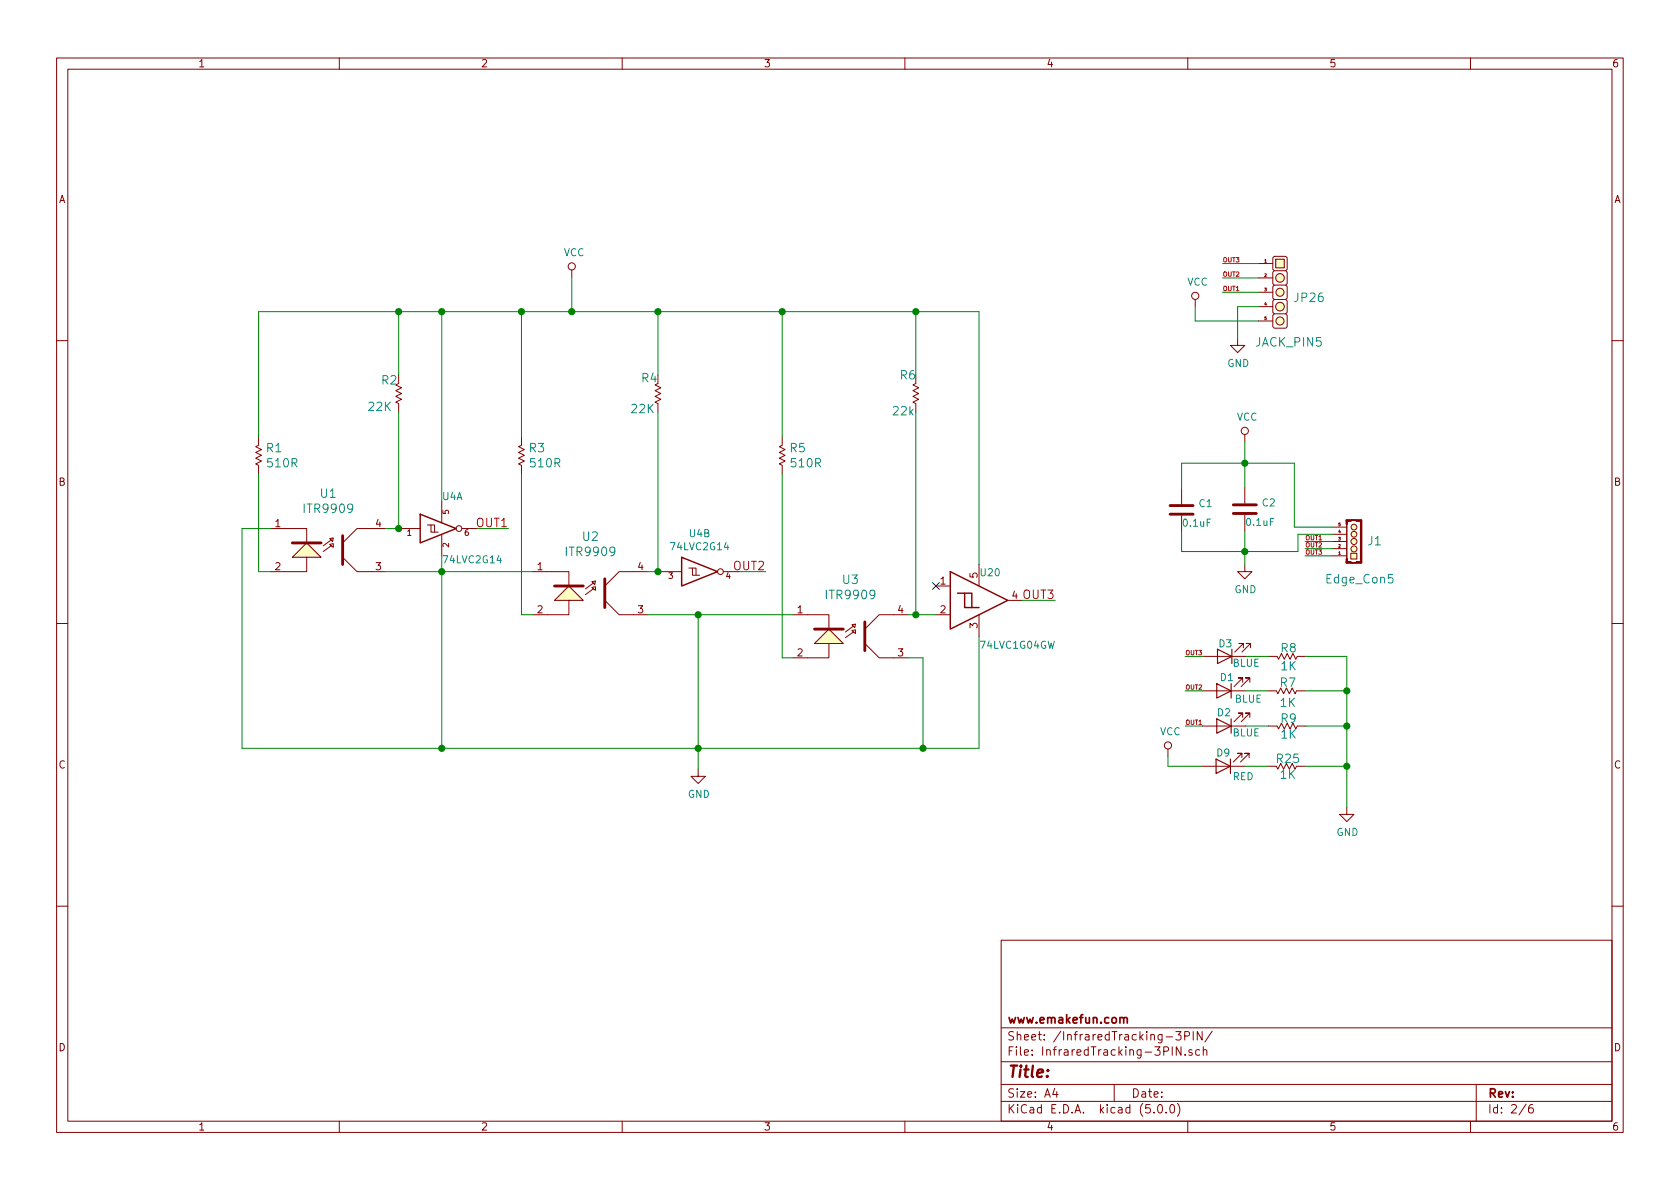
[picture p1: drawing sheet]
<svg xmlns="http://www.w3.org/2000/svg" width="297mm" height="210mm" viewBox="0 0 297 210" stroke-linecap="round" stroke-linejoin="round" font-family="sans-serif">
<g fill="none" stroke="#840000" stroke-width=".18">
<path d="M10 10.3h277v189.9h-277zM12 12.2h273v186.1h-273zM60 10.3v1.9M110 10.3v1.9M160 10.3v1.9M210 10.3v1.9M260 10.3v1.9M101.1 47.7v1.3M211.3 53v1.2M218.8 59.8v1.3h1.3l-1.3 1.3-1.2-1.3h1.2M222.5 46.6h2.5M222.5 49.1h2.5"/>
<path d="M222.5 51.7h2.5M222.5 54.2h2.5M222.5 56.8h2.5M225 45.6l.3-.3h2l.3 .3v2l-.3 .3h-2l-.3-.3zM225.3 55.5l-.3 .2v2.1l.3 .2h2l.3-.2v-2.1l-.3-.2M225.3 53l-.3 .2v2l.3 .3h2l.3-.3v-2l-.3-.2M225.3 50.4l-.3 .3v2l.3 .3h2l.3-.3v-2l-.3-.3M225.3 47.9l-.3 .2v2.1l.3 .2h2l.3-.2v-2.1l-.3-.2M225.6 45.8h1.5v1.6h-1.5zM10 60.2h2M45.7 77.2v1.5l-.5 .3 1 .5-1 .5 1 .5-1 .5 1 .5-1 .5 .5 .3v1.5M70.5 67.8l-.5 .3 1 .5-1 .5 1 .5-1 .5 1 .5-1 .5 .5 .3v1.5"/>
<path d="M92.2 77.2v1.5l-.5 .3 1 .5-1 .5 1 .5-1 .5 1 .5-1 .5 .5 .3v1.5M116.3 67.8l-.5 .3 1 .5-1 .5 1 .5-1 .5 1 .5-1 .5 .5 .3v1.5M138.3 77.2v1.5l-.5 .3 1 .5-1 .5 1 .5-1 .5 1 .5-1 .5 .5 .3v1.5M161.9 67.8l-.5 .3 1 .5-1 .5 1 .5-1 .5 1 .5-1 .5 .5 .3M220.1 76.8v1.3M285 60.2h2M47.9 93.5h6.3v2.5M51.7 98.5l2.5-2.5 2.6 2.5zM54.2 98.5v2.6h-6.3M58.3 96.3l.6-.2v.7zM58.3 95.2l.6-.1-.1 .7zM58.5 96.5l-1.4 1"/>
<path d="M58.5 95.5l-1.4 1M60.6 98.5l2.5 2.6h5.1M68.2 93.5h-5.1l-2.5 2.5M70.5 93.5h3.8M75.6 92.8h.6v1.3h1.3M76.2 92.8h.6v1.3M78.1 88.6v3.9M78.1 94.5v3.8M81.7 93.5h2.8M173.1 99.8v3.8M208.9 86.4v2.7M208.9 91.2v2.8"/>
<path d="M220.1 99.8v1.3h1.3l-1.3 1.3-1.3-1.3h1.3M220.1 86.2v2.8M220.1 91.1v2.7M235.6 98.3h2.5M235.6 97h2.5M235.6 95.8h2.5M235.6 94.5h2.5M235.6 93.2h2.5M238.1 91.9h2.6v7.7h-2.6zM238.1 92.7v6.1M238.8 97.8h1.1v1.1h-1.1zM10 110.3h2"/>
<path d="M94.2 101.1h6.4v2.5M98 106.2l2.6-2.6 2.5 2.6zM100.6 106.2v2.5h-6.4M104.6 103.9l.7-.1v.6zM104.6 102.9l.7-.2-.1 .7zM104.9 104.1l-1.4 1.1M104.9 103.1l-1.4 1M106.9 106.2l2.6 2.5h5.1M114.6 101.1h-5.1l-2.6 2.5M116.7 101.1h3.8M121.8 100.5h.6v1.2h1.3M122.4 100.5h.7v1.2"/>
<path d="M127.9 101.1h2.8M140.2 108.7h6.4v2.5M144 113.8l2.6-2.6 2.5 2.6zM146.6 113.8v2.5h-6.4M150.6 111.5l.7-.1v.6zM150.6 110.5l.7-.1-.2 .6zM150.9 111.8l-1.4 1M150.9 110.7l-1.4 1.1M152.9 113.8l2.5 2.5h5.1M160.5 108.7h-5.1l-2.5 2.5M165.5 108.7h2.5M165.5 103.6h2.5"/>
<path d="M173.1 108.7v3.8M178.2 106.2h2.5M212.7 116.1h5.1M219.8 114.5v-.7h-.7h.7l-1.5 1.5M221.1 114.5v-.7h-.8h.8l-1.5 1.5M224.3 116.1h1.5l.3 .5 .5-1 .5 1 .5-1 .5 1 .5-1 .5 1 .3-.5h1.5M285 110.3h2M123.4 136v1.3h1.3l-1.3 1.3-1.2-1.3h1.2M206.5 132.5v1.2M212.5 135.5h7.6M212.6 122.2h7.6M212.6 128.4h5.1"/>
<path d="M219.6 134v-.8h-.8h.8l-1.5 1.5M219.7 120.6v-.7h-.8h.8l-1.5 1.5M219.7 126.9v-.8h-.8h.8l-1.5 1.5M220.9 134v-.8h-.8h.8l-1.6 1.5M221 120.6v-.7h-.8h.8l-1.5 1.5M221 126.9v-.8h-.8h.8l-1.5 1.5M224.2 122.2h1.5M224.2 135.5h1.5M224.3 128.4h1.5l.3 .5 .5-1 .5 1 .5-1 .5 1 .5-1 .5 1 .3-.5h1.5M225.7 122.2l.2 .5 .5-1 .5 1 .6-1 .5 1 .5-1 .5 1 .2-.5M225.7 135.5l.2 .5 .5-1 .5 1 .6-1 .5 1 .5-1 .5 1 .2-.5M229.3 122.2h1.5"/>
<path d="M229.3 135.5h1.5M238.1 142.7v1.3h1.3l-1.3 1.3-1.2-1.3h1.2M10 160.2h2M177 166.3h108v32h-108zM285 160.2h2M60 198.3v1.9M110 198.3v1.9M160 198.3v1.9M177 194.8h108M177 191.8h108M177 187.8h108M177 181.8h108"/>
<path d="M186.5 192.5l-.4 1h1M186.8 193v1M197 191.8v3M204 196.7v.1M204.8 195.5l.4-.2a.94 .94 0 0 1 0 1.5 .79 .79 0 0 1-.4-1.3zM206.2 196.7v.1M206.2 183.4h1.1M207 195.4l.3-.1a.94 .94 0 0 1 0 1.5 .82 .82 0 0 1-.3-1.4zM207.9 182.4h.9l-.5 .6 .5 .1v.7l-.3 .1-.6-.1M208.2 195.1a1.71 1.71 0 0 1 0 2.3M208.8 185.1v1.5l-.8-1.5v1.5M209.5 183.2l.7-.1 .1-.2v-.3l-.3-.2h-.5v1.5"/>
<path d="M209.5 186.5v.1M210 198.3v1.9M210.7 185.7l-.3-.1-.2 .2 .1 .2 .4 .2v.3h-.5M211 182.4v1.5M212.1 185.7l-.4-.1-.3 .3 .1 .6 .2 .1 .4-.1M212.5 182.4v1.5l-.8-1.5v1.5M212.8 185.7l.2-.1 .3 .1 .1 .9M212.8 185.1v1.5M214.3 182.3l-1.3 2M260 198.3v1.9M261 191.8v6.5M269.8 195.2l-1.2 2"/>
<path d="M271 195.3a.62 .62 0 0 0-.7 .7v.7l.3 .1 .4-.1 .1-.5-.1-.2-.4-.1-.3 .3"/>
<circle cx="101.1" cy="47.1" r=".63"/>
<circle cx="211.3" cy="52.3" r=".63"/>
<circle cx="226.3" cy="49.1" r=".76"/>
<circle cx="226.3" cy="54.2" r=".76"/>
<circle cx="226.3" cy="51.7" r=".71"/>
<circle cx="226.3" cy="56.8" r=".71"/>
<circle cx="220.1" cy="76.2" r=".63"/>
<circle cx="81.2" cy="93.5" r=".51"/>
<circle cx="239.4" cy="95.8" r=".53"/>
<circle cx="239.4" cy="97.1" r=".53"/>
<circle cx="239.4" cy="94.5" r=".51"/>
<circle cx="239.4" cy="93.2" r=".51"/>
<circle cx="127.4" cy="101.1" r=".51"/>
<circle cx="206.5" cy="131.8" r=".63"/>
</g>
<path d="M198 180.1l.1-.1a.37 .37 0 0 1 .6 .1v.8M198.7 180.1v-.1a.37 .37 0 0 1 .6 .1v.8" fill="none" stroke="#840000" stroke-width=".3"/>
<g fill="#ffffc2" stroke="#ffffc2" stroke-width=".18">
<path d="M51.7 98.5l2.5-2.5 2.6 2.5z"/>
<path d="M58.3 96.3l.6-.2v.7z"/>
<path d="M58.3 95.2l.6-.1-.1 .7z"/>
<path d="M98 106.2l2.6-2.6 2.5 2.6z"/>
<path d="M104.6 103.9l.7-.1v.6z"/>
<path d="M104.6 102.9l.7-.2-.1 .7z"/>
<path d="M144 113.8l2.6-2.6 2.5 2.6z"/>
<path d="M150.6 111.5l.7-.1v.6z"/>
<path d="M150.6 110.5l.7-.1-.2 .6z"/>
<path d="M238.8 97.8h1.1v1.1h-1.1z"/>
<path d="M225.6 45.8h1.5v1.6h-1.5z"/>
<circle cx="239.4" cy="93.2" r=".51"/>
<circle cx="239.4" cy="94.5" r=".51"/>
<circle cx="239.4" cy="95.8" r=".53"/>
<circle cx="239.4" cy="97.1" r=".53"/>
<circle cx="226.3" cy="56.8" r=".71"/>
<circle cx="226.3" cy="54.2" r=".76"/>
<circle cx="226.3" cy="51.7" r=".71"/>
<circle cx="226.3" cy="49.1" r=".76"/>
</g>
<path d="M51.7 96h5.1M60.6 94.7v5.1M206.9 90.9h4M206.9 89.4h4M218.1 90.8h4M218.1 89.3h4M98 103.6h5.1M106.9 102.4v5M144 111.2h5.1M152.9 110v5.1" fill="none" stroke="#840000" stroke-width=".51"/>
<g fill="none" stroke="#008400" stroke-width=".18">
<path d="M70.5 55.1v11.2M78.1 55.1v33.5M92.2 55.1v22.1M101.1 49v6.1M116.3 55.1v11.2M138.3 55.1v22.1M161.9 55.1v11.2M211.3 54.2v2.6h11.2M216.2 46.6h6.3M216.2 51.7h6.3M216.2 49.1h6.3M222.5 54.2h-3.7v5.6"/>
<path d="M45.7 77.2v-22.1h127.4v44.7M70.5 72.9v20.6h-2.3M116.3 72.9v28.2M161.9 72.9v35.8M220.1 78.1v8.1M45.7 83.8v17.3h2.2M47.9 93.5h-5.1v38.8h130.3v-19.8M78.1 98.3v34M84.5 93.5h5.4M92.2 83.8v24.9h2M138.3 83.8v32.5h1.9M208.9 86.4v-4.5h20v11.3h6.7"/>
<path d="M208.9 94v3.5h20.6v-3h6.1M220.1 93.8v6M230.8 95.8h4.8M230.8 97h4.8M230.8 98.3h4.8M68.2 101.1h26M114.6 101.1h2.1M114.6 108.7h25.6M123.4 108.7v27.3M130.7 101.1h4.7M160.5 116.3h2.7v16M160.5 108.7h5"/>
<path d="M180.7 106.2h5.9M209.5 116.1h3.2M220.3 116.1h4M230.9 116.1h7.2v26.6M206.5 133.7v1.8h6M209.5 128.4h3.1M209.5 122.2h3.1M220.1 135.5h4.1M220.2 128.4h4.1M220.2 122.2h4M230.8 122.2h7.3M230.8 135.5h7.3"/>
<path d="M230.9 128.4h7.2"/>
</g>
<g fill="#008400" stroke="#008400" stroke-width=".25">
<circle cx="92.2" cy="55.1" r=".51"/>
<circle cx="101.1" cy="55.1" r=".51"/>
<circle cx="138.3" cy="55.1" r=".51"/>
<circle cx="238.1" cy="128.4" r=".51"/>
<circle cx="238.1" cy="122.2" r=".51"/>
<circle cx="238.1" cy="135.5" r=".51"/>
<circle cx="220.1" cy="81.9" r=".51"/>
<circle cx="220.1" cy="97.5" r=".51"/>
<circle cx="70.5" cy="93.5" r=".51"/>
<circle cx="70.5" cy="55.1" r=".51"/>
<circle cx="78.1" cy="55.1" r=".51"/>
<circle cx="123.4" cy="132.3" r=".51"/>
<circle cx="116.3" cy="55.1" r=".51"/>
<circle cx="161.9" cy="108.7" r=".51"/>
<circle cx="163.2" cy="132.3" r=".51"/>
<circle cx="161.9" cy="55.1" r=".51"/>
<circle cx="78.1" cy="101.1" r=".51"/>
<circle cx="123.4" cy="108.7" r=".51"/>
<circle cx="116.3" cy="101.1" r=".51"/>
<circle cx="78.1" cy="132.3" r=".51"/>
</g>
<g fill="#840000" stroke="#840000" stroke-width=".18">
<path d="M240.5 91.9h.3v7.7h-.3z"/>
<path d="M239.8 91.9h.9v.3h-.9z"/>
<path d="M238.9 91.9l.9 .1z"/>
<path d="M238.8 99.5l1 .1z"/>
<path d="M239.8 99.3h.9v.3h-.9z"/>
<path d="M238 91.9h.9v.3h-.9z"/>
<path d="M238 99.3h.9v.3h-.9z"/>
<path d="M238 91.9h.3v.8h-.3z"/>
<path d="M238 98.8h.3v.8h-.3z"/>
</g>
<path d="M215.3 114.8l2.5 1.3-2.5 1.2zM217.8 114.8v2.5M215 134.2l2.6 1.3-2.6 1.3zM215.1 120.9l2.6 1.3-2.6 1.2zM215.1 127.1l2.6 1.3-2.6 1.3zM217.6 134.2v2.6M217.7 120.9v2.5M217.7 127.1v2.6" fill="none" stroke="#840000" stroke-width=".2"/>
<path d="M74.3 90.9l6.3 2.6-6.3 2.5zM120.5 98.5l6.4 2.6-6.4 2.5zM168 101.1l10.2 5.1-10.2 5zM169.3 104.9h2.5v2.5M170.6 104.9v2.5h2.5" fill="none" stroke="#840000" stroke-width=".25"/>
<path d="M164.9 103l1.2 1.2M166.1 103l-1.2 1.2" fill="none" stroke="#000084" stroke-width=".18"/>
<text font-size="2.8" fill="#840000" x="178" y="190.5">Title:</text>
<g font-size="2.1" fill="#008484">
<text x="229" y="53.4">JP26</text>
<text x="222.1" y="61.3">JACK_PIN5</text>
<text x="67.5" y="68">R2</text>
<text x="113.5" y="67.6">R4</text>
<text x="159.2" y="67.1">R6</text>
<text x="65.2" y="72.7">22K</text>
<text x="111.7" y="73.1">22K</text>
<text x="158" y="73.5">22k</text>
<text x="47.1" y="80">R1</text>
<text x="47.4" y="82.6">510R</text>
<text x="93.6" y="80">R3</text>
<text x="93.9" y="82.6">510R</text>
<text x="139.7" y="80">R5</text>
<text x="140" y="82.6">510R</text>
<text x="56.7" y="88">U1</text>
<text x="54" y="90.7">ITR9909</text>
<text x="103" y="95.7">U2</text>
<text x="100.3" y="98.3">ITR9909</text>
<text x="241.9" y="96.4">J1</text>
<text x="146.3" y="106">ITR9909</text>
<text x="149" y="103.3">U3</text>
<text x="234.6" y="103.2">Edge_Con5</text>
<text x="226.5" y="115.4">R8</text>
<text x="226.5" y="118.5">1K</text>
<text x="226.4" y="121.5">R7</text>
<text x="226.4" y="125">1K</text>
<text x="226.5" y="127.8">R9</text>
<text x="226.5" y="130.6">1K</text>
<text x="225.8" y="134.9">R25</text>
<text x="226.4" y="137.7">1K</text>
</g>
<g font-size="2.1" fill="#c20000">
<text x="84.4" y="93.2">OUT1</text>
<text x="129.8" y="100.8">OUT2</text>
<text x="181" y="105.9">OUT3</text>
</g>
<g font-size="2.1" fill="#840000">
<text x="178" y="184">Sheet: /InfraredTracking-3PIN/</text>
<text x="178" y="181">www.emakefun.com</text>
<text x="178" y="186.7">File: InfraredTracking-3PIN.sch</text>
<text x="178" y="196.9">KiCad E.D.A. kicad (5.0.0)</text>
<text x="178" y="194.1">Size: A4</text>
<text x="200" y="194.1">Date:</text>
<text x="263" y="194.1">Rev:</text>
<text x="263" y="196.9">Id: 2/6</text>
</g>
<g font-size="1.8" fill="#840000">
<text x="35" y="11.9">1</text>
<text x="85" y="11.9">2</text>
<text x="135" y="11.9">3</text>
<text x="185" y="11.9">4</text>
<text x="235" y="11.9">5</text>
<text x="285" y="11.9">6</text>
<text x="10.4" y="35.9">A</text>
<text x="285.4" y="35.9">A</text>
<text x="10.4" y="85.9">B</text>
<text x="285.4" y="85.9">B</text>
<text x="48.7" y="93.2">1</text>
<text x="66.4" y="93.2">4</text>
<text x="48.7" y="100.8">2</text>
<text x="66.4" y="100.8">3</text>
<text x="95" y="100.8">1</text>
<text x="112.8" y="100.8">4</text>
<text x="166.3" y="103.4">1</text>
<text x="172.8" y="102.2" transform="rotate(-90 172.8 102.2)">5</text>
<text x="179" y="105.9">4</text>
<text x="95" y="108.5">2</text>
<text x="112.8" y="108.5">3</text>
<text x="141" y="108.5">1</text>
<text x="158.8" y="108.5">4</text>
<text x="166.3" y="108.5">2</text>
<text x="172.8" y="111.1" transform="rotate(-90 172.8 111.1)">3</text>
<text x="141" y="116.1">2</text>
<text x="158.8" y="116.1">3</text>
<text x="10.4" y="135.9">C</text>
<text x="285.4" y="135.9">C</text>
<text x="10.4" y="185.9">D</text>
<text x="285.4" y="185.9">D</text>
<text x="35" y="199.9">1</text>
<text x="85" y="199.9">2</text>
<text x="135" y="199.9">3</text>
<text x="185" y="199.9">4</text>
<text x="235" y="199.9">5</text>
<text x="285" y="199.9">6</text>
</g>
<g font-size="1.8" fill="#008484">
<text x="99.7" y="45.3">VCC</text>
<text x="209.9" y="50.5">VCC</text>
<text x="217" y="64.9">GND</text>
<text x="218.7" y="74.4">VCC</text>
<text x="78.2" y="88.4">U4A</text>
<text x="212" y="89.7">C1</text>
<text x="223.2" y="89.6">C2</text>
<text x="121.9" y="95">U4B</text>
<text x="209.3" y="93.1">0.1uF</text>
<text x="220.5" y="93">0.1uF</text>
<text x="78.6" y="99.6">74LVC2G14</text>
<text x="118.8" y="97.3">74LVC2G14</text>
<text x="173.4" y="101.9">U20</text>
<text x="218.3" y="104.9">GND</text>
<text x="173.5" y="114.7">74LVC1G04GW</text>
<text x="215.5" y="114.5">D3</text>
<text x="217.9" y="117.9">BLUE</text>
<text x="215.8" y="120.4">D1</text>
<text x="218.3" y="124.3">BLUE</text>
<text x="205.1" y="130">VCC</text>
<text x="215.3" y="126.7">D2</text>
<text x="217.9" y="130.2">BLUE</text>
<text x="215.2" y="133.8">D9</text>
<text x="218" y="138">RED</text>
<text x="121.6" y="141.1">GND</text>
<text x="236.3" y="147.8">GND</text>
</g>
<g font-size="1.4" fill="#840000">
<text x="72" y="94.7">1</text>
<text x="79.4" y="90.9" transform="rotate(-90 79.4 90.9)">5</text>
<text x="82.2" y="94.7">6</text>
<text x="79.4" y="96.8" transform="rotate(-90 79.4 96.8)">2</text>
<text x="118.2" y="102.4">3</text>
<text x="128.4" y="102.4">4</text>
</g>
<g font-size="1.1" fill="#c20000">
<text x="216.2" y="46.4">OUT3</text>
<text x="216.2" y="51.5">OUT1</text>
<text x="216.2" y="48.9">OUT2</text>
<text x="230.8" y="95.5">OUT1</text>
<text x="230.8" y="96.8">OUT2</text>
<text x="230.8" y="98.1">OUT3</text>
<text x="209.5" y="115.8">OUT3</text>
<text x="209.5" y="121.9">OUT2</text>
<text x="209.5" y="128.2">OUT1</text>
</g>
<g font-size=".7" fill="#840000">
<text x="223.6" y="46.4">1</text>
<text x="223.6" y="48.9">2</text>
<text x="223.6" y="51.5">3</text>
<text x="223.6" y="54">4</text>
<text x="223.6" y="56.6">5</text>
<text x="236.7" y="95.5">3</text>
<text x="236.7" y="94.3">4</text>
<text x="236.7" y="93">5</text>
<text x="236.7" y="98.1">1</text>
<text x="236.7" y="96.8">2</text>
</g>
</svg>
